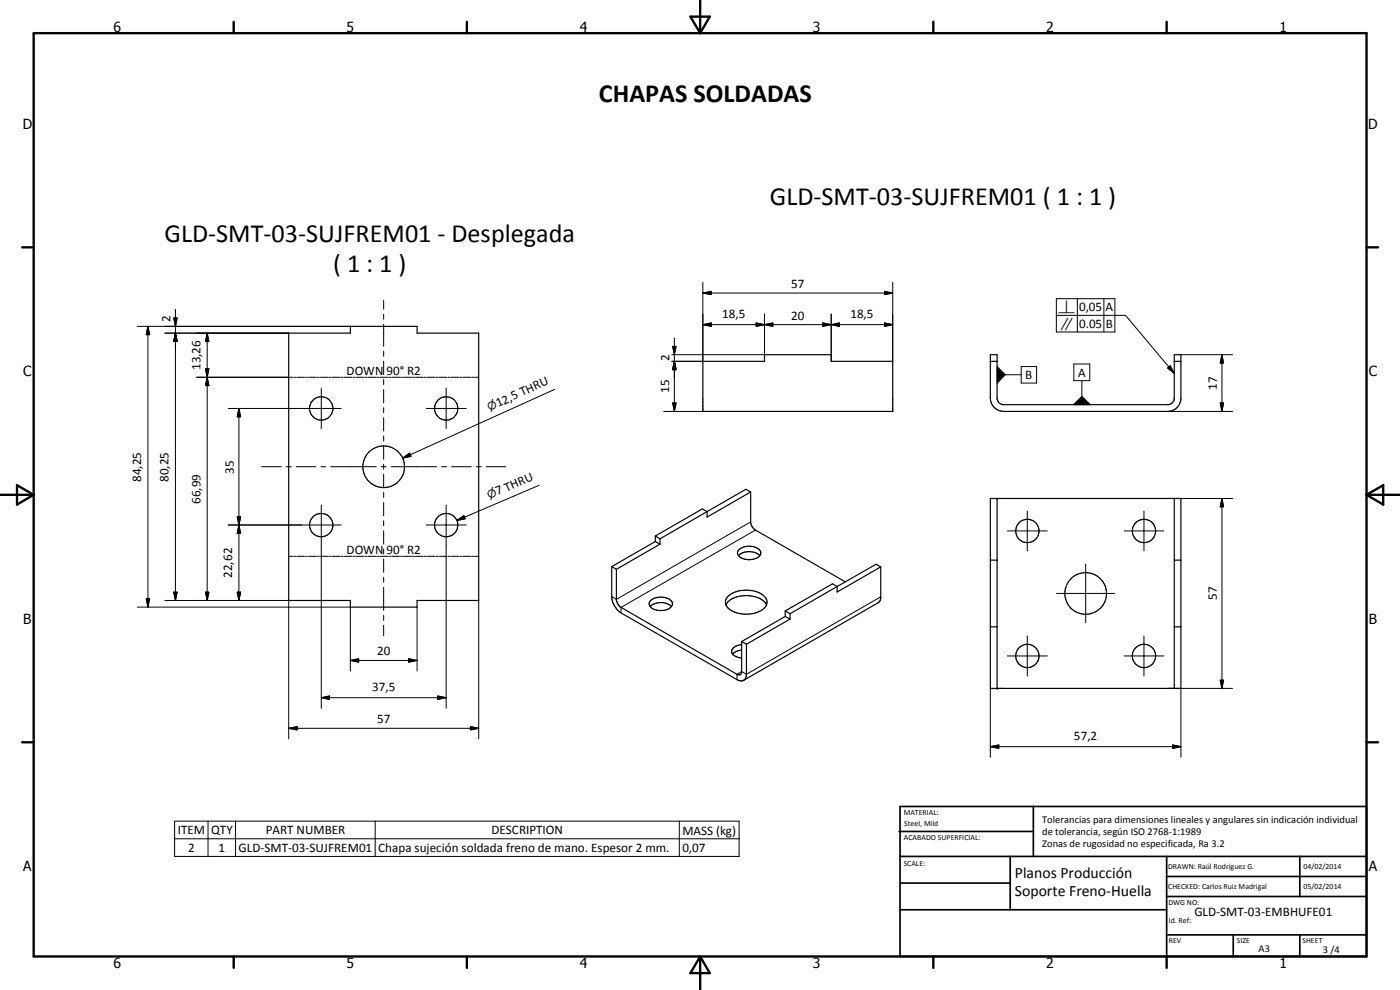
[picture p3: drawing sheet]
<svg xmlns="http://www.w3.org/2000/svg" width="420mm" height="297mm" viewBox="0 0 420 297" stroke-linecap="round" stroke-linejoin="round" font-family="sans-serif">
<g fill="none" stroke="#000" stroke-width=".35">
<path d="M86.6 99.9h18.5v-2h20.1v2h18.5v80.3h-18.5v2h-20.1v-2h-18.5zM210.9 108.4h18.5v-2h20.1v2h18.4v15h-57zM297.2 106.4h2v13.4l.5 .9 1.2 .7h49.9l.6-.2 .8-.8 .2-1v-13h2v13.5a4 4 0 0 1-4 3.5h-49.2a4 4 0 0 1-4-4zM297.2 108.4h2M352.4 108.4h2M212.2 153.5l-1.4-.8-14.1 8.1M212.2 153.5l-14.1 8.2M225.3 147.6l-13.1 7.6v-1.7M225.3 147.6l-1.5-.8-11.6 6.7M225.3 147.6v9a3 3 0 0 0 1.4 2.4l27 15.6M297.2 149.6h57.2v56.9h-57.2zM299.2 149.6v56.9"/>
<path d="M352.4 149.6v56.9M183.6 170l1.4 .8M183.6 170v9.4a6.4 6.4 0 0 0 2.8 4.5l34.8 20a1.71 1.71 0 0 0 2 .3 1.71 1.71 0 0 0 .8-1.9v-9M185 170.8v9.3a3.3 3.3 0 0 0 1.4 2.1l34.8 20.1a.85 .85 0 0 0 1.4-.6v-9.2M196.7 162.5l1.4 .8M196.7 160.8l1.4 .9M196.7 160.8v1.7M196.7 162.5l-13.1 7.5M198.1 161.7v1.6M198.1 163.3l-13.1 7.5M218.4 179a8.7 8.7 0 0 1 11.3 .3 2.72 2.72 0 0 1-1.8 4.1 9.8 9.8 0 0 1-8.4-.2 2.63 2.63 0 0 1-1.1-4.2zM221.6 166.8a4.7 4.7 0 0 1 6.4 0"/>
<path d="M221.8 164.9a4.7 4.7 0 0 1 6.4 .5 2.01 2.01 0 0 1-2 2.4 4.4 4.4 0 0 1-4.8-1.4l-.1-.7zM251.2 176l-1.4-.8-14.1 8.1M251.2 176l-14.1 8.1M264.3 170.1l-13.1 7.5v-1.6M264.3 170.1l-1.4-.8-11.7 6.7M264.3 170.1v9.4l-.4 1.1-40.7 23.5M297.2 168.1h2M352.4 168.1h2M195.1 182a4.9 4.9 0 0 1 6.4 0M195.3 180.2a4.8 4.8 0 0 1 6.4 .4 1.66 1.66 0 0 1-1.3 2.2 4.2 4.2 0 0 1-5.6-1.4v-.5zM217.9 181.5a5.4 5.4 0 0 1 4.8-2.7 7.6 7.6 0 0 1 7.2 2.3l.1 .4M222.6 195.1l-1.6 .4-1.1 .8"/>
<path d="M222.6 193.4a2.93 2.93 0 0 0-3 2.1 2.97 2.97 0 0 0 3 1.9M222.6 192.5l1.4 .8M235.7 185l1.4 .8M235.7 183.3l1.4 .8M235.7 183.3v1.7M235.7 185l-13.1 7.5M237.1 184.1v1.7M237.1 185.8l-13.1 7.5M297.2 188.1h2M352.4 188.1h2"/>
<circle cx="96.4" cy="122.6" r="3.5"/>
<circle cx="133.9" cy="122.5" r="3.5"/>
<circle cx="96.4" cy="157.5" r="3.5"/>
<circle cx="115.2" cy="140" r="6.3"/>
<circle cx="133.9" cy="157.5" r="3.5"/>
<circle cx="308.3" cy="159.3" r="3.5"/>
<circle cx="343.3" cy="159.3" r="3.5"/>
<circle cx="325.8" cy="178.1" r="6.3"/>
<circle cx="308.3" cy="196.8" r="3.5"/>
<circle cx="343.3" cy="196.8" r="3.5"/>
</g>
<g fill="#000">
<circle cx="299.2" cy="149.6" r=".18"/>
<circle cx="299.2" cy="206.5" r=".18"/>
</g>
<g fill="none" stroke="#000" stroke-width=".3">
<path d="M41.2 97.9h63.9M44.4 97.9l.5 2.5h-1zM44.4 97.9v84.3M49.5 99.9h37.1M52.1 95.4h1.1l-.5 2.5zM52.7 99.9l.5 2.5h-1.1zM52.7 92.9v87.3M62.2 99.9l.5 2.5h-1zM62.2 99.9v80.3M115.1 90.2v2.6M115.1 94.3v1.5M115.1 97.3v6.6"/>
<path d="M210.9 87.9l2.5-.5v1zM210.9 97.4l2.5-.5v1zM210.9 87.9h57M210.9 84.8v23.6h-9.3M210.9 97.4h57M226.9 96.9l2.5 .5-2.5 .5zM226.9 96.9l5 1v-1l-5 1zM229.4 97.4l2.5-.5v1zM229.4 94.2v12.2h-27.8M246.9 96.9l2.6 .5-2.6 .5zM249.5 97.4l2.4-.5v1zM249.5 94.2v14.2"/>
<path d="M265.5 87.4l2.4 .5-2.4 .5zM265.5 96.9l2.4 .5-2.4 .5zM267.9 84.8v23.6M317 94.6h20.8l14.6 17.4M317 89.6h17.6v10h-17.6zM323.3 89.6v10M331.3 89.6v10M59 113.2h28.8M61.7 110.7h1l-.5 2.5zM61.7 110.7h1l-1 5h1zM62.2 113.2l.5 2.5h-1zM88.2 113.2h.5"/>
<path d="M89.1 113.2h2.3M91.7 113.2h.6M92.6 113.2h2.3M95.3 113.2h.5M96.2 113.2h2.3M96.4 116.5v12.1M98.8 113.2h.6M99.7 113.2h2.4M102.4 113.2h.6M103.3 113.2h2.4M105.9 113.2h.6M106.8 113.2h2.4"/>
<path d="M109.5 113.2h.6M110.4 113.2h2.4M113.1 113.2h.6M113.9 113.2h2.5M115.1 105.4v1.5M115.1 108.4v4M115.1 113.9v1.5M115.1 116.9v4M116.7 113.2h.6M117.5 113.2h2.4M120.2 113.2h.6M121.1 113.2h2.4"/>
<path d="M123.8 113.2h.6M124.7 113.2h2.3M127.3 113.2h.6M128.2 113.2h2.4M130.9 113.2h.6M131.8 113.2h2.3M133.9 116.5v12.1M134.4 113.2h.6M135.3 113.2h2.4M138 113.2h.6M138.9 113.2h2.4M141.6 113.2h.6"/>
<path d="M142.4 113.2h1.3M166.4 116.8l-45.5 20.7M201.9 103.9h1l-.5 2.5zM202.4 108.4l.5 2.5h-1zM202.4 101.4v22M299.2 110l2.5 2.4-2.5 2.6zM301.7 112.4h4.8M306.5 110h4.6v4.9h-4.6zM322.3 109.2h4.8v5h-4.8zM324.7 118.9h.1M324.7 114.2v4.7M350.4 110.4l.8-.6 1.2 2.2z"/>
<path d="M354.4 106.4h15.5M366.7 106.4l.5 2.5h-1zM366.7 106.4v17M68.5 122.6h33.9M71.7 122.6l.5 2.5h-1zM71.7 122.6v57.6M115.1 122.3v1.6M115.1 125.3v4M115.1 130.8v1.5M115.1 133.8v4M115.1 139.3v1.5M120.9 137.5l2-1.5 .4 .9z"/>
<path d="M127.9 122.6h12M199.2 123.4h11.7M201.9 120.9h1l-.5 2.5zM322.2 121.4l2.5-2.5 2.5 2.5zM350.4 123.4h19.5M366.2 120.9h1l-.5 2.5zM68.5 157.5h33.9M71.2 155.1h1l-.5 2.4zM71.7 157.5l.5 2.6h-1zM78.5 140h5.9M85.9 140h1.5M88.9 140h5.9"/>
<path d="M96.3 140h1.5M96.4 151.6v60.9M99.3 140h13.6M114.4 140h1.5M115.1 142.3v4M115.1 147.8v1.5M115.1 150.8v3.9M115.1 156.3v1.4M115.1 159.3v3.9M117.4 140h13.6M127.9 157.5h12M132.5 140h1.6"/>
<path d="M133.9 151.6v60.9M135.5 140h5.9M137.1 156.2l2.1-1.5 .4 1zM142.9 140h1.5M145.9 140h5.9M161.8 145.6l-24.7 10.6M225.3 156.6l-40.3 23.2-1.4-.8M226.7 159l-40.3 23.2v1.7M302.3 159.3h12M308.3 153.3v12M337.3 159.3h12M343.3 153.3v12"/>
<path d="M350.4 149.6h19.5M366.7 149.6l.5 2.5h-1zM366.7 149.6v56.9M43.9 179.7h1l-.5 2.5zM52.1 177.7h1.1l-.5 2.5zM61.7 177.7h1l-.5 2.5zM71.2 177.7h1l-.5 2.5zM86.6 166.9h1.2M88.2 166.9h.5M89.1 166.9h2.3M91.7 166.9h.6M92.6 166.9h2.3"/>
<path d="M95.3 166.9h.5M96.2 166.9h2.3M98.8 166.9h.6M99.7 166.9h2.4M102.4 166.9h.6M103.3 166.9h2.4M105.9 166.9h.6M106.8 166.9h2.4M109.5 166.9h.6M110.4 166.9h2.4M113.1 166.9h.6M113.9 166.9h2.5"/>
<path d="M115.1 164.7v1.5M115.1 167.7v4M115.1 173.2v1.5M115.1 176.2v6.9M116.7 166.9h.6M117.5 166.9h2.4M120.2 166.9h.6M121.1 166.9h2.4M123.8 166.9h.6M124.7 166.9h2.3M127.3 166.9h.6M128.2 166.9h2.4"/>
<path d="M130.9 166.9h.6M131.8 166.9h2.3M134.4 166.9h.6M135.3 166.9h2.4M138 166.9h.6M138.9 166.9h2.4M141.6 166.9h.6M142.4 166.9h1.3M264.3 179.1l-40.3 23.2-1.4-.8-1.4 .8v1.6M317.1 178.1h17.5M325.8 169.3v17.5M41.2 182.2h63.9v19.1"/>
<path d="M49.5 180.2h37.1v41.5M105.1 198.2l2.5-.5v1zM105.1 198.2h20.1M115.1 184.7v1.4M115.1 187.6v3.1M122.6 197.7l2.6 .5-2.6 .5zM125.2 182.2v19.1M143.7 180.2v41.5M302.3 196.8h12M308.3 190.8v12M337.3 196.8h12M343.3 190.8v12"/>
<path d="M86.6 218.5l2.6-.5v1zM86.6 218.5h57.1M96.4 209.3l2.5-.5v1zM96.4 209.3h37.5M131.4 208.8l2.5 .5-2.5 .5zM141.2 218l2.5 .5-2.5 .5zM297.2 206.5v20.7M350.4 206.5h19.5M354.4 206.5v20.7M366.2 204.1h1l-.5 2.4zM297.2 224l2.6-.5v1zM297.2 224h57.2"/>
<path d="M351.9 223.5l2.5 .5-2.5 .5zM52.4 246.4h169.4v10.6h-169.4zM52.4 251.7h169.4M62.4 246.4v10.6M70.7 246.4v10.6M112.6 246.4v10.6M203.9 246.4v10.6"/>
</g>
<g fill="none" stroke="#000" stroke-width=".71">
<path d="M10.1 9.9h400v277.1h-400zM70.1 6.5v3.4M140.1 6.5v3.4M207.2 5h5.8l-2.9 4.9zM210.1 0v9.9M280.1 6.5v3.4M350.1 6.5v3.4M6.7 74.2h3.4M410.1 74.2h3.5M.1 148.5h10M5.1 145.6l5 2.9-5 2.9zM410.1 148.5h10"/>
<path d="M410.1 148.5l5-2.9v5.8zM6.7 222.7h3.4M410.1 222.7h3.5M70.1 287v3.4M140.1 287v3.4M210.1 287v10M210.1 287l2.9 5h-5.8zM280.1 287v3.4M350.1 287v3.4"/>
</g>
<g fill="none" stroke="#000" stroke-width=".51">
<path d="M269.8 249.5h40.3M270.1 242h140v45h-140zM270.1 257h140M303.2 257v16M310.1 242v15M350.1 257v30M390.1 257v12M270.1 265h33.1M270.1 273h80M350.1 269h60M350.1 263h60M350.1 280.5h60"/>
<path d="M370.1 280.5v6.5M390.1 280.5v6.5"/>
</g>
<g fill="#000">
<path d="M52.1 95.4h1.1l-.5 2.5zM210.9 87.9l2.5-.5v1zM210.9 97.4l2.5-.5v1zM226.9 96.9l2.5 .5-2.5 .5zM229.4 97.4l2.5-.5v1zM246.9 96.9l2.6 .5-2.6 .5zM249.5 97.4l2.4-.5v1zM265.5 87.4l2.4 .5-2.4 .5zM265.5 96.9l2.4 .5-2.4 .5zM44.4 97.9l.5 2.5h-1zM52.7 99.9l.5 2.5h-1.1zM61.7 110.7h1l-.5 2.5z"/>
<path d="M62.2 113.2l.5 2.5h-1zM62.2 99.9l.5 2.5h-1zM201.9 103.9h1l-.5 2.5zM202.4 108.4l.5 2.5h-1zM299.2 110l2.5 2.4-2.5 2.6zM350.4 110.4l.8-.6 1.2 2.2zM366.7 106.4l.5 2.5h-1zM71.7 122.6l.5 2.5h-1zM120.9 137.5l2-1.5 .4 .9zM201.9 120.9h1l-.5 2.5zM322.2 121.4l2.5-2.5 2.5 2.5zM366.2 120.9h1l-.5 2.5z"/>
<path d="M71.2 155.1h1l-.5 2.4zM137.1 156.2l2.1-1.5 .4 1zM366.7 149.6l.5 2.5h-1zM43.9 179.7h1l-.5 2.5zM52.1 177.7h1.1l-.5 2.5zM61.7 177.7h1l-.5 2.5zM71.2 177.7h1l-.5 2.5zM71.7 157.5l.5 2.6h-1zM105.1 198.2l2.5-.5v1zM122.6 197.7l2.6 .5-2.6 .5zM86.6 218.5l2.6-.5v1zM96.4 209.3l2.5-.5v1z"/>
<path d="M131.4 208.8l2.5 .5-2.5 .5zM141.2 218l2.5 .5-2.5 .5zM366.2 204.1h1l-.5 2.4zM297.2 224l2.6-.5v1zM351.9 223.5l2.5 .5-2.5 .5z"/>
</g>
<g font-size="7.9">
<text x="179.7" y="30.7">CHAPAS SOLDADAS</text>
<text x="231" y="61.6">GLD-SMT-03-SUJFREM01 ( 1 : 1 )</text>
<text x="49.3" y="72.5">GLD-SMT-03-SUJFREM01 - Desplegada</text>
<text x="100" y="81.5">( 1 : 1 )</text>
</g>
<g font-size="4.7">
<text x="304.6" y="263.5">Planos Producción</text>
<text x="304.6" y="268.9">Soporte Freno-Huella</text>
</g>
<g font-size="4.2">
<text x="34" y="9.6">6</text>
<text x="104" y="9.6">5</text>
<text x="174" y="9.6">4</text>
<text x="244" y="9.6">3</text>
<text x="314" y="9.6">2</text>
<text x="384" y="9.6">1</text>
<text x="6.8" y="38.7">D</text>
<text x="410.6" y="38.7">D</text>
<text x="7" y="112.9">C</text>
<text x="410.8" y="112.9">C</text>
<text x="7" y="187.1">B</text>
<text x="410.8" y="187.1">B</text>
<text x="7" y="261.4">A</text>
<text x="410.8" y="261.4">A</text>
<text x="34" y="290.4">6</text>
<text x="104" y="290.4">5</text>
<text x="174" y="290.4">4</text>
<text x="244" y="290.4">3</text>
<text x="314" y="290.4">2</text>
<text x="384" y="290.4">1</text>
</g>
<g font-size="3.9">
<text x="237.4" y="86.4">57</text>
<text x="216.7" y="95.4">18,5</text>
<text x="237.4" y="95.9">20</text>
<text x="255.2" y="95.4">18,5</text>
<text x="323.8" y="93.4">0,05</text>
<text x="331.8" y="93.4">A</text>
<text x="51.2" y="96.7" transform="rotate(-90 51.2 96.7)">2</text>
<text x="323.8" y="98.4">0.05</text>
<text x="331.9" y="98.4">B</text>
<text x="60.1" y="111.1" transform="rotate(-90 60.1 111.1)">13,26</text>
<text x="104" y="112.4">DOWN 90° R2</text>
<text x="200.9" y="108.5" transform="rotate(-90 200.9 108.5)">2</text>
<text x="307.7" y="113.7">B</text>
<text x="323.5" y="113">A</text>
<text x="200.9" y="117.9" transform="rotate(-90 200.9 117.9)">15</text>
<text x="365.2" y="116.9" transform="rotate(-90 365.2 116.9)">17</text>
<text x="149.5" y="122.2" transform="rotate(-24 149.5 122.2)">12,5 THRU</text>
<text x="70.2" y="142.1" transform="rotate(-90 70.2 142.1)">35</text>
<text x="42.4" y="144.6" transform="rotate(-90 42.4 144.6)">84,25</text>
<text x="50.6" y="144.6" transform="rotate(-90 50.6 144.6)">80,25</text>
<text x="149.3" y="148.6" transform="rotate(-23 149.3 148.6)">7 THRU</text>
<text x="60.1" y="151.2" transform="rotate(-90 60.1 151.2)">66,99</text>
<text x="104" y="166.1">DOWN 90° R2</text>
<text x="69.7" y="173.4" transform="rotate(-90 69.7 173.4)">22,62</text>
<text x="365.2" y="180.1" transform="rotate(-90 365.2 180.1)">57</text>
<text x="113.2" y="196.6">20</text>
<text x="111.7" y="207.3">37,5</text>
<text x="113.2" y="217">57</text>
<text x="322.3" y="221.9">57,2</text>
<text x="53.3" y="250.3">ITEM</text>
<text x="63.4" y="250.3">QTY</text>
<text x="79.7" y="250.3">PART NUMBER</text>
<text x="147.5" y="250.3">DESCRIPTION</text>
<text x="204.8" y="250.4">MASS (kg)</text>
<text x="56.5" y="255.6">2</text>
<text x="65.6" y="255.6">1</text>
<text x="71.6" y="255.6">GLD-SMT-03-SUJFREM01</text>
<text x="113.5" y="255.7">Chapa sujeción soldada freno de mano. Espesor 2 mm.</text>
<text x="204.8" y="255.6">0,07</text>
<text x="358.5" y="275">GLD-SMT-03-EMBHUFE01</text>
</g>
<g font-size="3.3">
<text x="317.5" y="94">b</text>
<text x="318.2" y="99">f</text>
<text x="146.9" y="123.4" transform="rotate(-24 146.9 123.4)">n</text>
<text x="146.8" y="149.7" transform="rotate(-23 146.8 149.7)">n</text>
</g>
<g font-size="3.1">
<text x="312.7" y="246.8">Tolerancias para dimensiones lineales y angulares sin indicación individual</text>
<text x="312.7" y="250.4">de tolerancia, según ISO 2768-1:1989</text>
<text x="312.7" y="254">Zonas de rugosidad no especificada, Ra 3.2</text>
<text x="377.7" y="285.6">A3</text>
<text x="397" y="285.9">3 /4</text>
</g>
<g font-size="2.4">
<text x="271.2" y="244.4">MATERIAL:</text>
<text x="271.3" y="252">ACABADO SUPERFICIAL:</text>
<text x="271.4" y="247.9">Steel, Mild</text>
<text x="271.2" y="259.7">SCALE:</text>
<text x="350.6" y="260.8">DRAWN: Raúl Rodríguez G.</text>
<text x="391.2" y="260.6">04/02/2014</text>
<text x="350.6" y="266.9">CHECKED: Carlos Ruiz Madrigal</text>
<text x="391.2" y="266.7">05/02/2014</text>
<text x="350.6" y="271.4">DWG NO:</text>
<text x="350.8" y="276.9">Id. Ref:</text>
<text x="350.8" y="282.8">REV</text>
<text x="371.2" y="282.9">SIZE</text>
<text x="390.9" y="282.9">SHEET</text>
</g>
</svg>
